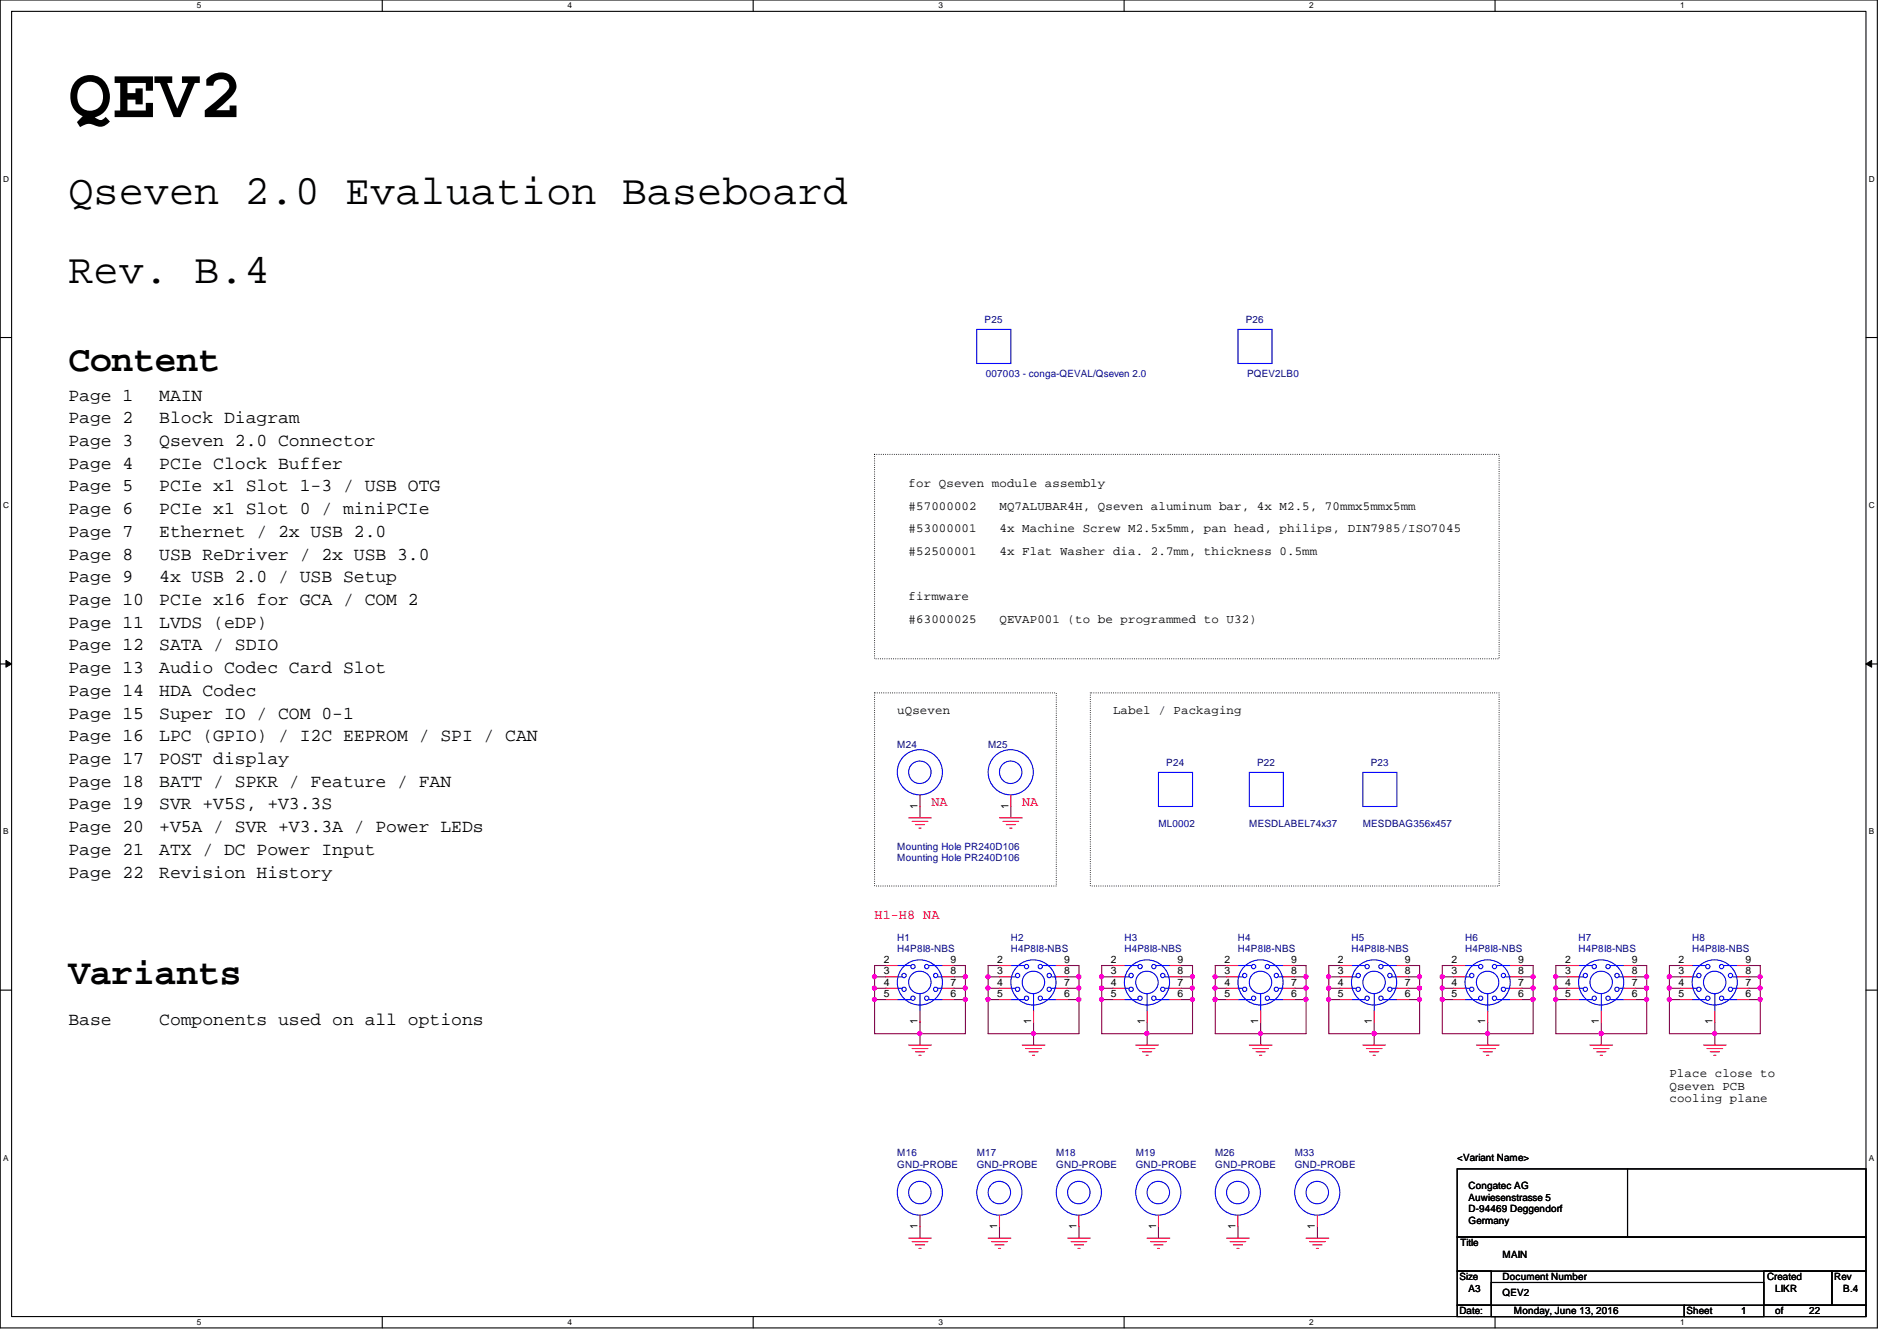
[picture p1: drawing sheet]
<svg xmlns="http://www.w3.org/2000/svg" width="297mm" height="210mm" viewBox="0 0 297 210" stroke-linecap="round" stroke-linejoin="round" font-family="sans-serif">
<path d="M0 0h294v207.9h-294zM1.8 1.8h290.4v204.3h-290.4z" fill="none" stroke="#000" stroke-width=".17"/>
<g fill="#fff">
<path d="M30.8 .2h.7v1.4h-.7z"/>
<path d="M30.8 206.2h.7v1.4h-.7z"/>
</g>
<path d="M59.9 0v1.8M59.9 206.1v1.8" fill="none" stroke="#000" stroke-width=".17"/>
<g fill="#fff">
<path d="M88.9 .2h.6v1.4h-.6z"/>
<path d="M88.9 206.2h.6v1.4h-.6z"/>
</g>
<path d="M117.9 0v1.8M117.9 206.1v1.8" fill="none" stroke="#000" stroke-width=".17"/>
<g fill="#fff">
<path d="M146.9 .2h.7v1.4h-.7z"/>
<path d="M146.9 206.2h.7v1.4h-.7z"/>
</g>
<path d="M176 0v1.8M176 206.1v1.8" fill="none" stroke="#000" stroke-width=".17"/>
<g fill="#fff">
<path d="M205 .2h.7v1.4h-.7z"/>
<path d="M205 206.2h.7v1.4h-.7z"/>
</g>
<path d="M234.1 0v1.8M234.1 206.1v1.8" fill="none" stroke="#000" stroke-width=".17"/>
<g fill="#fff">
<path d="M263.1 .2h.7v1.4h-.7z"/>
<path d="M263.1 206.2h.7v1.4h-.7z"/>
<path d="M.5 27.3h.9v1.4h-.9z"/>
<path d="M292.6 27.3h.9v1.4h-.9z"/>
<path d="M.5 78.4h.9v1.4h-.9z"/>
<path d="M292.6 78.4h.9v1.4h-.9z"/>
</g>
<path d="M0 52.8h1.8M292.2 52.8h1.8" fill="none" stroke="#000" stroke-width=".17"/>
<g fill="#fff">
<path d="M.5 129.5h.8v1.4h-.8z"/>
<path d="M292.6 129.5h.9v1.4h-.9z"/>
</g>
<path d="M0 103.9h1.8M292.2 103.9h1.8" fill="none" stroke="#000" stroke-width=".17"/>
<path d="M.9 103.4l.9 .5-.9 .5zM292.2 103.9l.9-.5v1z" fill="#000"/>
<path d="M.9 103.4l.9 .5-.9 .5zM292.2 103.9l.9-.5v1z" fill="none" stroke="#000" stroke-width=".16"/>
<g fill="#fff">
<path d="M.5 180.5h.8v1.4h-.8z"/>
<path d="M292.6 180.5h.9v1.4h-.9z"/>
</g>
<path d="M0 155h1.8M292.2 155h1.8" fill="none" stroke="#000" stroke-width=".17"/>
<path d="M136.9 71.1h97.8v32h-97.8zM136.9 108.5h28.5v30.2h-28.5zM170.7 108.5h64v30.2h-64z" fill="none" stroke="#000" stroke-width=".17" stroke-dasharray="0 .3"/>
<path d="M151.2 151.1v3.6M144.1 192v1.8M156.5 192v1.8M168.9 192v1.8M181.4 192v1.8" fill="none" stroke="#800040" stroke-width=".17"/>
<circle cx="151.1" cy="152.9" r=".32" fill="#f0f"/>
<circle cx="151.1" cy="152.9" r=".32" fill="none" stroke="#f0f" stroke-width=".17"/>
<path d="M151.2 156.5v5.3h-7.1v-1.8" fill="none" stroke="#800040" stroke-width=".17"/>
<circle cx="151.1" cy="156.4" r=".32" fill="#f0f"/>
<circle cx="151.1" cy="156.4" r=".32" fill="none" stroke="#f0f" stroke-width=".17"/>
<path d="M149.4 151.1h1.8M149.4 152.9h1.8M149.4 154.7h1.8v1.8h-1.8" fill="none" stroke="#800040" stroke-width=".17"/>
<circle cx="151.1" cy="154.7" r=".32" fill="#f0f"/>
<circle cx="151.1" cy="154.7" r=".32" fill="none" stroke="#f0f" stroke-width=".17"/>
<path d="M136.9 156.5h1.8M138.7 151.1h-1.8v1.8M136.9 161.8h7.2" fill="none" stroke="#800040" stroke-width=".17"/>
<circle cx="136.9" cy="156.4" r=".32" fill="#f0f"/>
<circle cx="136.9" cy="156.4" r=".32" fill="none" stroke="#f0f" stroke-width=".17"/>
<path d="M136.9 156.5v5.3M144.1 161.8v1.8" fill="none" stroke="#800040" stroke-width=".17"/>
<circle cx="144" cy="161.8" r=".32" fill="#f0f"/>
<circle cx="144" cy="161.8" r=".32" fill="none" stroke="#f0f" stroke-width=".17"/>
<path d="M136.9 154.7h1.8" fill="none" stroke="#800040" stroke-width=".17"/>
<circle cx="136.9" cy="154.7" r=".32" fill="#f0f"/>
<circle cx="136.9" cy="154.7" r=".32" fill="none" stroke="#f0f" stroke-width=".17"/>
<path d="M136.9 152.9h1.8M136.9 154.7v1.8" fill="none" stroke="#800040" stroke-width=".17"/>
<circle cx="136.9" cy="152.9" r=".32" fill="#f0f"/>
<circle cx="136.9" cy="152.9" r=".32" fill="none" stroke="#f0f" stroke-width=".17"/>
<path d="M136.9 152.9v1.8M168.9 151.1v3.6" fill="none" stroke="#800040" stroke-width=".17"/>
<circle cx="168.9" cy="152.9" r=".32" fill="#f0f"/>
<circle cx="168.9" cy="152.9" r=".32" fill="none" stroke="#f0f" stroke-width=".17"/>
<path d="M168.9 156.5v5.3h-7.1v-1.8" fill="none" stroke="#800040" stroke-width=".17"/>
<circle cx="168.9" cy="156.4" r=".32" fill="#f0f"/>
<circle cx="168.9" cy="156.4" r=".32" fill="none" stroke="#f0f" stroke-width=".17"/>
<path d="M167.2 151.1h1.7M167.2 152.9h1.7M167.2 154.7h1.7v1.8h-1.7" fill="none" stroke="#800040" stroke-width=".17"/>
<circle cx="168.9" cy="154.7" r=".32" fill="#f0f"/>
<circle cx="168.9" cy="154.7" r=".32" fill="none" stroke="#f0f" stroke-width=".17"/>
<path d="M154.7 156.5h1.8M156.5 151.1h-1.8v1.8M154.7 161.8h7.1" fill="none" stroke="#800040" stroke-width=".17"/>
<circle cx="154.7" cy="156.4" r=".32" fill="#f0f"/>
<circle cx="154.7" cy="156.4" r=".32" fill="none" stroke="#f0f" stroke-width=".17"/>
<path d="M154.7 156.5v5.3M161.8 161.8v1.8" fill="none" stroke="#800040" stroke-width=".17"/>
<circle cx="161.8" cy="161.8" r=".32" fill="#f0f"/>
<circle cx="161.8" cy="161.8" r=".32" fill="none" stroke="#f0f" stroke-width=".17"/>
<path d="M154.7 154.7h1.8" fill="none" stroke="#800040" stroke-width=".17"/>
<circle cx="154.7" cy="154.7" r=".32" fill="#f0f"/>
<circle cx="154.7" cy="154.7" r=".32" fill="none" stroke="#f0f" stroke-width=".17"/>
<path d="M154.7 154.7v1.8M154.7 152.9h1.8" fill="none" stroke="#800040" stroke-width=".17"/>
<circle cx="154.7" cy="152.9" r=".32" fill="#f0f"/>
<circle cx="154.7" cy="152.9" r=".32" fill="none" stroke="#f0f" stroke-width=".17"/>
<path d="M154.7 152.9v1.8M186.7 151.1v3.6" fill="none" stroke="#800040" stroke-width=".17"/>
<circle cx="186.7" cy="152.9" r=".32" fill="#f0f"/>
<circle cx="186.7" cy="152.9" r=".32" fill="none" stroke="#f0f" stroke-width=".17"/>
<path d="M186.7 156.5v5.3h-7.1v-1.8" fill="none" stroke="#800040" stroke-width=".17"/>
<circle cx="186.7" cy="156.4" r=".32" fill="#f0f"/>
<circle cx="186.7" cy="156.4" r=".32" fill="none" stroke="#f0f" stroke-width=".17"/>
<path d="M185 151.1h1.7M185 152.9h1.7M185 154.7h1.7v1.8h-1.7" fill="none" stroke="#800040" stroke-width=".17"/>
<circle cx="186.7" cy="154.7" r=".32" fill="#f0f"/>
<circle cx="186.7" cy="154.7" r=".32" fill="none" stroke="#f0f" stroke-width=".17"/>
<path d="M172.5 156.5h1.8M174.3 151.1h-1.8v1.8M172.5 161.8h7.1" fill="none" stroke="#800040" stroke-width=".17"/>
<circle cx="172.5" cy="156.4" r=".32" fill="#f0f"/>
<circle cx="172.5" cy="156.4" r=".32" fill="none" stroke="#f0f" stroke-width=".17"/>
<path d="M172.5 156.5v5.3M179.6 161.8v1.8" fill="none" stroke="#800040" stroke-width=".17"/>
<circle cx="179.6" cy="161.8" r=".32" fill="#f0f"/>
<circle cx="179.6" cy="161.8" r=".32" fill="none" stroke="#f0f" stroke-width=".17"/>
<path d="M172.5 154.7h1.8" fill="none" stroke="#800040" stroke-width=".17"/>
<circle cx="172.5" cy="154.7" r=".32" fill="#f0f"/>
<circle cx="172.5" cy="154.7" r=".32" fill="none" stroke="#f0f" stroke-width=".17"/>
<path d="M172.5 154.7v1.8M172.5 152.9h1.8" fill="none" stroke="#800040" stroke-width=".17"/>
<circle cx="172.5" cy="152.9" r=".32" fill="#f0f"/>
<circle cx="172.5" cy="152.9" r=".32" fill="none" stroke="#f0f" stroke-width=".17"/>
<path d="M172.5 152.9v1.8M204.5 151.1v3.6" fill="none" stroke="#800040" stroke-width=".17"/>
<circle cx="204.5" cy="152.9" r=".32" fill="#f0f"/>
<circle cx="204.5" cy="152.9" r=".32" fill="none" stroke="#f0f" stroke-width=".17"/>
<path d="M204.5 156.5v5.3h-7.1v-1.8" fill="none" stroke="#800040" stroke-width=".17"/>
<circle cx="204.5" cy="156.4" r=".32" fill="#f0f"/>
<circle cx="204.5" cy="156.4" r=".32" fill="none" stroke="#f0f" stroke-width=".17"/>
<path d="M202.7 151.1h1.8M202.7 152.9h1.8M202.7 154.7h1.8v1.8h-1.8" fill="none" stroke="#800040" stroke-width=".17"/>
<circle cx="204.5" cy="154.7" r=".32" fill="#f0f"/>
<circle cx="204.5" cy="154.7" r=".32" fill="none" stroke="#f0f" stroke-width=".17"/>
<path d="M190.3 156.5h1.8M192.1 151.1h-1.8v1.8M190.3 161.8h7.1" fill="none" stroke="#800040" stroke-width=".17"/>
<circle cx="190.3" cy="156.4" r=".32" fill="#f0f"/>
<circle cx="190.3" cy="156.4" r=".32" fill="none" stroke="#f0f" stroke-width=".17"/>
<path d="M190.3 156.5v5.3M197.4 161.8v1.8" fill="none" stroke="#800040" stroke-width=".17"/>
<circle cx="197.4" cy="161.8" r=".32" fill="#f0f"/>
<circle cx="197.4" cy="161.8" r=".32" fill="none" stroke="#f0f" stroke-width=".17"/>
<path d="M190.3 154.7h1.8" fill="none" stroke="#800040" stroke-width=".17"/>
<circle cx="190.3" cy="154.7" r=".32" fill="#f0f"/>
<circle cx="190.3" cy="154.7" r=".32" fill="none" stroke="#f0f" stroke-width=".17"/>
<path d="M190.3 152.9h1.8M190.3 154.7v1.8" fill="none" stroke="#800040" stroke-width=".17"/>
<circle cx="190.3" cy="152.9" r=".32" fill="#f0f"/>
<circle cx="190.3" cy="152.9" r=".32" fill="none" stroke="#f0f" stroke-width=".17"/>
<path d="M190.3 152.9v1.8M222.3 151.1v3.6" fill="none" stroke="#800040" stroke-width=".17"/>
<circle cx="222.3" cy="152.9" r=".32" fill="#f0f"/>
<circle cx="222.3" cy="152.9" r=".32" fill="none" stroke="#f0f" stroke-width=".17"/>
<path d="M222.3 156.5v5.3h-7.1v-1.8" fill="none" stroke="#800040" stroke-width=".17"/>
<circle cx="222.3" cy="156.4" r=".32" fill="#f0f"/>
<circle cx="222.3" cy="156.4" r=".32" fill="none" stroke="#f0f" stroke-width=".17"/>
<path d="M220.5 151.1h1.8M220.5 152.9h1.8M220.5 154.7h1.8v1.8h-1.8" fill="none" stroke="#800040" stroke-width=".17"/>
<circle cx="222.3" cy="154.7" r=".32" fill="#f0f"/>
<circle cx="222.3" cy="154.7" r=".32" fill="none" stroke="#f0f" stroke-width=".17"/>
<path d="M208.1 156.5h1.7M209.8 151.1h-1.7v1.8M208.1 161.8h7.1" fill="none" stroke="#800040" stroke-width=".17"/>
<circle cx="208" cy="156.4" r=".32" fill="#f0f"/>
<circle cx="208" cy="156.4" r=".32" fill="none" stroke="#f0f" stroke-width=".17"/>
<path d="M208.1 156.5v5.3M215.2 161.8v1.8" fill="none" stroke="#800040" stroke-width=".17"/>
<circle cx="215.2" cy="161.8" r=".32" fill="#f0f"/>
<circle cx="215.2" cy="161.8" r=".32" fill="none" stroke="#f0f" stroke-width=".17"/>
<path d="M208.1 154.7h1.7" fill="none" stroke="#800040" stroke-width=".17"/>
<circle cx="208" cy="154.7" r=".32" fill="#f0f"/>
<circle cx="208" cy="154.7" r=".32" fill="none" stroke="#f0f" stroke-width=".17"/>
<path d="M208.1 152.9h1.7M208.1 154.7v1.8" fill="none" stroke="#800040" stroke-width=".17"/>
<circle cx="208" cy="152.9" r=".32" fill="#f0f"/>
<circle cx="208" cy="152.9" r=".32" fill="none" stroke="#f0f" stroke-width=".17"/>
<path d="M208.1 152.9v1.8M240.1 151.1v3.6" fill="none" stroke="#800040" stroke-width=".17"/>
<circle cx="240" cy="152.9" r=".32" fill="#f0f"/>
<circle cx="240" cy="152.9" r=".32" fill="none" stroke="#f0f" stroke-width=".17"/>
<path d="M240.1 156.5v5.3h-7.1v-1.8" fill="none" stroke="#800040" stroke-width=".17"/>
<circle cx="240" cy="156.4" r=".32" fill="#f0f"/>
<circle cx="240" cy="156.4" r=".32" fill="none" stroke="#f0f" stroke-width=".17"/>
<path d="M238.3 151.1h1.8M238.3 152.9h1.8M238.3 154.7h1.8v1.8h-1.8" fill="none" stroke="#800040" stroke-width=".17"/>
<circle cx="240" cy="154.7" r=".32" fill="#f0f"/>
<circle cx="240" cy="154.7" r=".32" fill="none" stroke="#f0f" stroke-width=".17"/>
<path d="M225.8 156.5h1.8M227.6 151.1h-1.8v1.8M225.8 161.8h7.2" fill="none" stroke="#800040" stroke-width=".17"/>
<circle cx="225.8" cy="156.4" r=".32" fill="#f0f"/>
<circle cx="225.8" cy="156.4" r=".32" fill="none" stroke="#f0f" stroke-width=".17"/>
<path d="M225.8 156.5v5.3M233 161.8v1.8" fill="none" stroke="#800040" stroke-width=".17"/>
<circle cx="232.9" cy="161.8" r=".32" fill="#f0f"/>
<circle cx="232.9" cy="161.8" r=".32" fill="none" stroke="#f0f" stroke-width=".17"/>
<path d="M225.8 154.7h1.8" fill="none" stroke="#800040" stroke-width=".17"/>
<circle cx="225.8" cy="154.7" r=".32" fill="#f0f"/>
<circle cx="225.8" cy="154.7" r=".32" fill="none" stroke="#f0f" stroke-width=".17"/>
<path d="M225.8 154.7v1.8M225.8 152.9h1.8" fill="none" stroke="#800040" stroke-width=".17"/>
<circle cx="225.8" cy="152.9" r=".32" fill="#f0f"/>
<circle cx="225.8" cy="152.9" r=".32" fill="none" stroke="#f0f" stroke-width=".17"/>
<path d="M225.8 152.9v1.8M257.8 151.1v3.6" fill="none" stroke="#800040" stroke-width=".17"/>
<circle cx="257.8" cy="152.9" r=".32" fill="#f0f"/>
<circle cx="257.8" cy="152.9" r=".32" fill="none" stroke="#f0f" stroke-width=".17"/>
<path d="M257.8 156.5v5.3h-7.1v-1.8" fill="none" stroke="#800040" stroke-width=".17"/>
<circle cx="257.8" cy="156.4" r=".32" fill="#f0f"/>
<circle cx="257.8" cy="156.4" r=".32" fill="none" stroke="#f0f" stroke-width=".17"/>
<path d="M256.1 151.1h1.7M256.1 152.9h1.7M256.1 154.7h1.7v1.8h-1.7" fill="none" stroke="#800040" stroke-width=".17"/>
<circle cx="257.8" cy="154.7" r=".32" fill="#f0f"/>
<circle cx="257.8" cy="154.7" r=".32" fill="none" stroke="#f0f" stroke-width=".17"/>
<path d="M243.6 156.5h1.8M245.4 151.1h-1.8v1.8M243.6 161.8h7.1" fill="none" stroke="#800040" stroke-width=".17"/>
<circle cx="243.6" cy="156.4" r=".32" fill="#f0f"/>
<circle cx="243.6" cy="156.4" r=".32" fill="none" stroke="#f0f" stroke-width=".17"/>
<path d="M243.6 156.5v5.3M250.7 161.8v1.8" fill="none" stroke="#800040" stroke-width=".17"/>
<circle cx="250.7" cy="161.8" r=".32" fill="#f0f"/>
<circle cx="250.7" cy="161.8" r=".32" fill="none" stroke="#f0f" stroke-width=".17"/>
<path d="M243.6 154.7h1.8" fill="none" stroke="#800040" stroke-width=".17"/>
<circle cx="243.6" cy="154.7" r=".32" fill="#f0f"/>
<circle cx="243.6" cy="154.7" r=".32" fill="none" stroke="#f0f" stroke-width=".17"/>
<path d="M243.6 152.9h1.8M243.6 154.7v1.8" fill="none" stroke="#800040" stroke-width=".17"/>
<circle cx="243.6" cy="152.9" r=".32" fill="#f0f"/>
<circle cx="243.6" cy="152.9" r=".32" fill="none" stroke="#f0f" stroke-width=".17"/>
<path d="M144.1 126.2v1.8M158.3 126.2v1.8M243.6 152.9v1.8M275.6 151.1v3.6M193.8 192v1.8" fill="none" stroke="#800040" stroke-width=".17"/>
<circle cx="275.6" cy="152.9" r=".32" fill="#f0f"/>
<circle cx="275.6" cy="152.9" r=".32" fill="none" stroke="#f0f" stroke-width=".17"/>
<path d="M275.6 156.5v5.3h-7.1v-1.8" fill="none" stroke="#800040" stroke-width=".17"/>
<circle cx="275.6" cy="156.4" r=".32" fill="#f0f"/>
<circle cx="275.6" cy="156.4" r=".32" fill="none" stroke="#f0f" stroke-width=".17"/>
<path d="M273.9 151.1h1.7M273.9 152.9h1.7M273.9 154.7h1.7v1.8h-1.7" fill="none" stroke="#800040" stroke-width=".17"/>
<circle cx="275.6" cy="154.7" r=".32" fill="#f0f"/>
<circle cx="275.6" cy="154.7" r=".32" fill="none" stroke="#f0f" stroke-width=".17"/>
<path d="M261.4 156.5h1.8M263.2 151.1h-1.8v1.8M261.4 161.8h7.1" fill="none" stroke="#800040" stroke-width=".17"/>
<circle cx="261.4" cy="156.4" r=".32" fill="#f0f"/>
<circle cx="261.4" cy="156.4" r=".32" fill="none" stroke="#f0f" stroke-width=".17"/>
<path d="M261.4 154.7h1.8M261.4 156.5v5.3" fill="none" stroke="#800040" stroke-width=".17"/>
<circle cx="261.4" cy="154.7" r=".32" fill="#f0f"/>
<circle cx="261.4" cy="154.7" r=".32" fill="none" stroke="#f0f" stroke-width=".17"/>
<path d="M261.4 154.7v1.8M268.5 161.8v1.8" fill="none" stroke="#800040" stroke-width=".17"/>
<circle cx="268.5" cy="161.8" r=".32" fill="#f0f"/>
<circle cx="268.5" cy="161.8" r=".32" fill="none" stroke="#f0f" stroke-width=".17"/>
<path d="M261.4 152.9h1.8" fill="none" stroke="#800040" stroke-width=".17"/>
<circle cx="261.4" cy="152.9" r=".32" fill="#f0f"/>
<circle cx="261.4" cy="152.9" r=".32" fill="none" stroke="#f0f" stroke-width=".17"/>
<path d="M261.4 152.9v1.8M206.3 192v1.8" fill="none" stroke="#800040" stroke-width=".17"/>
<g fill="none" stroke="#f00" stroke-width=".17">
<path d="M142.3 128h3.5M142.8 128.6h2.5M143.3 129.1h1.5M143.9 129.6h.3M144.1 124.5v1.7M156.5 128h3.6M157.1 128.6h2.4M157.6 129.1h1.4M158.1 129.6h.4M158.3 124.5v1.7M138.7 151.1h1.8M138.7 152.9h1.8"/>
<path d="M138.7 154.7h1.8M138.7 156.5h1.8M144.1 158.2v1.8M147.6 156.5h1.8M147.6 154.7h1.8M147.6 152.9h1.8M147.6 151.1h1.8M156.5 151.1h1.8M156.5 152.9h1.8M156.5 154.7h1.8M156.5 156.5h1.8M161.8 158.2v1.8"/>
<path d="M165.4 156.5h1.8M165.4 154.7h1.8M165.4 152.9h1.8M165.4 151.1h1.8M174.3 151.1h1.8M174.3 152.9h1.8M174.3 154.7h1.8M174.3 156.5h1.8M179.6 158.2v1.8M183.2 156.5h1.8M183.2 154.7h1.8M183.2 152.9h1.8"/>
<path d="M183.2 151.1h1.8M192.1 151.1h1.7M192.1 152.9h1.7M192.1 154.7h1.7M192.1 156.5h1.7M197.4 158.2v1.8M201 156.5h1.7M201 154.7h1.7M201 152.9h1.7M201 151.1h1.7M209.8 151.1h1.8M209.8 152.9h1.8"/>
<path d="M209.8 154.7h1.8M209.8 156.5h1.8M215.2 158.2v1.8M218.7 156.5h1.8M218.7 154.7h1.8M218.7 152.9h1.8M218.7 151.1h1.8M227.6 151.1h1.8M227.6 152.9h1.8M227.6 154.7h1.8M227.6 156.5h1.8M233 158.2v1.8"/>
<path d="M236.5 156.5h1.8M236.5 154.7h1.8M236.5 152.9h1.8M236.5 151.1h1.8M245.4 151.1h1.8M245.4 152.9h1.8M245.4 154.7h1.8M245.4 156.5h1.8M250.7 158.2v1.8M254.3 156.5h1.8M254.3 154.7h1.8M254.3 152.9h1.8"/>
<path d="M254.3 151.1h1.8M263.2 151.1h1.8M263.2 152.9h1.8M263.2 154.7h1.8M263.2 156.5h1.8M268.5 158.2v1.8M272.1 156.5h1.8M272.1 154.7h1.8M272.1 152.9h1.8M272.1 151.1h1.8M142.3 163.6h3.5M142.8 164.1h2.5"/>
<path d="M143.3 164.6h1.5M143.9 165.2h.3M160.1 163.6h3.5M160.6 164.1h2.5M161.1 164.6h1.5M161.7 165.2h.3M177.8 163.6h3.6M178.4 164.1h2.4M178.9 164.6h1.4M179.4 165.2h.4M195.6 163.6h3.6M196.2 164.1h2.4"/>
<path d="M196.7 164.6h1.4M197.2 165.2h.4M213.4 163.6h3.6M213.9 164.1h2.5M214.5 164.6h1.4M215 165.2h.3M231.2 163.6h3.5M231.7 164.1h2.5M232.2 164.6h1.5M232.8 165.2h.3M249 163.6h3.5M249.5 164.1h2.5"/>
<path d="M250 164.6h1.5M250.6 165.2h.3M266.7 163.6h3.6M267.3 164.1h2.4M267.8 164.6h1.4M268.3 165.2h.4M142.3 193.8h3.5M142.8 194.4h2.5M143.3 194.9h1.5M143.9 195.4h.3M144.1 190.2v1.8M154.7 193.8h3.6"/>
<path d="M155.3 194.4h2.4M155.8 194.9h1.4M156.3 195.4h.4M156.5 190.2v1.8M167.2 193.8h3.5M167.7 194.4h2.5M168.2 194.9h1.5M168.8 195.4h.3M168.9 190.2v1.8M179.6 193.8h3.6M180.2 194.4h2.4M180.7 194.9h1.4"/>
<path d="M181.2 195.4h.4M181.4 190.2v1.8M192.1 193.8h3.5M192.6 194.4h2.5M193.1 194.9h1.5M193.7 195.4h.3M193.8 190.2v1.8M204.5 193.8h3.6M205.1 194.4h2.4M205.6 194.9h1.4M206.1 195.4h.4M206.3 190.2v1.8"/>
</g>
<path d="M228.2 183h64v10.6h-64zM228.2 193.6h64v5.4h-64zM228.2 199h5.3v5.3h-5.3zM254.8 183v10.6M276.2 199h10.6v5.3h-10.6zM286.8 199h5.4v5.3h-5.4zM228.2 204.3h35.5v1.8h-35.5zM233.5 200.7h42.7v5.4h-42.7zM263.7 204.3h28.5v1.8h-28.5z" fill="none" stroke="#000" stroke-width=".17"/>
<g fill="none" stroke="#00f" stroke-width=".17">
<path d="M152.9 51.6h5.4v5.3h-5.4zM193.8 51.6h5.4v5.3h-5.4zM181.4 120.9h5.3v5.3h-5.3zM195.6 120.9h5.4v5.3h-5.4zM213.4 120.9h5.3v5.3h-5.3zM140.5 156.5h2.1M140.5 151.1h2.1M140.5 152.9h.7M140.5 154.7h.7M144.1 155.6v2.6M145.5 156.5h2.1M145.5 151.1h2.1"/>
<path d="M146.9 154.7h.7M146.9 152.9h.7M158.3 156.5h2.1M158.3 151.1h2.1M158.3 152.9h.7M158.3 154.7h.7M161.8 155.6v2.6M163.3 156.5h2.1M163.3 151.1h2.1M164.7 154.7h.7M164.7 152.9h.7M176.1 156.5h2.1"/>
<path d="M176.1 151.1h2.1M176.1 152.9h.7M176.1 154.7h.7M179.6 155.6v2.6M181.1 156.5h2.1M181.1 151.1h2.1M182.5 154.7h.7M182.5 152.9h.7M193.8 152.9h.8M193.8 154.7h.8M193.8 156.5h2.2M193.8 151.1h2.2"/>
<path d="M197.4 155.6v2.6M198.8 156.5h2.2M198.8 151.1h2.2M200.2 154.7h.8M200.2 152.9h.8M211.6 156.5h2.1M211.6 151.1h2.1M211.6 152.9h.7M211.6 154.7h.7M215.2 155.6v2.6M216.6 156.5h2.1M216.6 151.1h2.1"/>
<path d="M218 154.7h.7M218 152.9h.7M229.4 152.9h.7M229.4 154.7h.7M229.4 156.5h2.1M229.4 151.1h2.1M233 155.6v2.6M234.4 156.5h2.1M234.4 151.1h2.1M235.8 154.7h.7M235.8 152.9h.7M247.2 152.9h.7"/>
<path d="M247.2 154.7h.7M247.2 156.5h2.1M247.2 151.1h2.1M250.7 155.6v2.6M252.2 156.5h2.1M252.2 151.1h2.1M253.6 154.7h.7M253.6 152.9h.7M265 156.5h2.1M265 151.1h2.1M265 152.9h.7M265 154.7h.7"/>
<path d="M268.5 155.6v2.6M270 156.5h2.1M270 151.1h2.1M271.4 154.7h.7M271.4 152.9h.7"/>
<circle cx="144" cy="120.9" r="1.76"/>
<circle cx="144" cy="120.9" r="3.5"/>
<circle cx="158.3" cy="120.9" r="1.76"/>
<circle cx="158.3" cy="120.9" r="3.5"/>
<circle cx="141.6" cy="154.9" r=".34"/>
<circle cx="141.6" cy="152.7" r=".34"/>
<circle cx="143" cy="151.3" r=".34"/>
<circle cx="143" cy="156.2" r=".34"/>
<circle cx="144" cy="153.8" r="1.76"/>
<circle cx="144" cy="153.8" r="3.5"/>
<circle cx="145.1" cy="151.3" r=".34"/>
<circle cx="145.1" cy="156.2" r=".34"/>
<circle cx="146.5" cy="154.9" r=".34"/>
<circle cx="146.5" cy="152.7" r=".34"/>
<circle cx="159.3" cy="152.7" r=".34"/>
<circle cx="159.3" cy="154.9" r=".34"/>
<circle cx="160.7" cy="151.3" r=".34"/>
<circle cx="160.7" cy="156.2" r=".34"/>
<circle cx="161.8" cy="153.8" r="1.76"/>
<circle cx="161.8" cy="153.8" r="3.5"/>
<circle cx="162.9" cy="151.3" r=".34"/>
<circle cx="162.9" cy="156.2" r=".34"/>
<circle cx="164.3" cy="154.9" r=".34"/>
<circle cx="164.3" cy="152.7" r=".34"/>
<circle cx="177.1" cy="154.9" r=".34"/>
<circle cx="177.1" cy="152.7" r=".34"/>
<circle cx="178.5" cy="151.3" r=".34"/>
<circle cx="178.5" cy="156.2" r=".34"/>
<circle cx="179.6" cy="153.8" r="1.76"/>
<circle cx="179.6" cy="153.8" r="3.5"/>
<circle cx="180.7" cy="151.3" r=".34"/>
<circle cx="180.7" cy="156.2" r=".34"/>
<circle cx="182.1" cy="154.9" r=".34"/>
<circle cx="182.1" cy="152.7" r=".34"/>
<circle cx="194.9" cy="152.7" r=".34"/>
<circle cx="194.9" cy="154.9" r=".34"/>
<circle cx="196.3" cy="156.2" r=".34"/>
<circle cx="196.3" cy="151.3" r=".34"/>
<circle cx="197.4" cy="153.8" r="1.76"/>
<circle cx="197.4" cy="153.8" r="3.5"/>
<circle cx="198.5" cy="151.3" r=".34"/>
<circle cx="198.5" cy="156.2" r=".34"/>
<circle cx="199.8" cy="154.9" r=".34"/>
<circle cx="199.8" cy="152.7" r=".34"/>
<circle cx="212.7" cy="152.7" r=".34"/>
<circle cx="212.7" cy="154.9" r=".34"/>
<circle cx="214.1" cy="151.3" r=".34"/>
<circle cx="214.1" cy="156.2" r=".34"/>
<circle cx="215.1" cy="153.8" r="1.76"/>
<circle cx="215.2" cy="153.8" r="3.5"/>
<circle cx="216.2" cy="156.2" r=".34"/>
<circle cx="216.2" cy="151.3" r=".34"/>
<circle cx="217.6" cy="154.9" r=".34"/>
<circle cx="217.6" cy="152.7" r=".34"/>
<circle cx="230.5" cy="152.7" r=".34"/>
<circle cx="230.5" cy="154.9" r=".34"/>
<circle cx="231.9" cy="156.2" r=".34"/>
<circle cx="231.9" cy="151.3" r=".34"/>
<circle cx="232.9" cy="153.8" r="1.76"/>
<circle cx="232.9" cy="153.8" r="3.5"/>
<circle cx="234" cy="156.2" r=".34"/>
<circle cx="234" cy="151.3" r=".34"/>
<circle cx="235.4" cy="152.7" r=".34"/>
<circle cx="235.4" cy="154.9" r=".34"/>
<circle cx="248.2" cy="154.9" r=".34"/>
<circle cx="248.2" cy="152.7" r=".34"/>
<circle cx="249.6" cy="151.3" r=".34"/>
<circle cx="249.6" cy="156.2" r=".34"/>
<circle cx="250.7" cy="153.8" r="1.76"/>
<circle cx="250.7" cy="153.8" r="3.5"/>
<circle cx="251.8" cy="151.3" r=".34"/>
<circle cx="251.8" cy="156.2" r=".34"/>
<circle cx="253.2" cy="154.9" r=".34"/>
<circle cx="253.2" cy="152.7" r=".34"/>
<circle cx="266" cy="152.7" r=".34"/>
<circle cx="266" cy="154.9" r=".34"/>
<circle cx="267.4" cy="151.3" r=".34"/>
<circle cx="267.4" cy="156.2" r=".34"/>
<circle cx="268.5" cy="153.8" r="1.76"/>
<circle cx="268.5" cy="153.8" r="3.5"/>
<circle cx="269.6" cy="151.3" r=".34"/>
<circle cx="269.6" cy="156.2" r=".34"/>
<circle cx="271" cy="152.7" r=".34"/>
<circle cx="271" cy="154.9" r=".34"/>
<circle cx="144" cy="186.7" r="1.76"/>
<circle cx="144" cy="186.7" r="3.5"/>
<circle cx="156.5" cy="186.7" r="1.76"/>
<circle cx="156.5" cy="186.7" r="3.5"/>
<circle cx="168.9" cy="186.7" r="1.76"/>
<circle cx="168.9" cy="186.7" r="3.5"/>
<circle cx="181.4" cy="186.7" r="1.76"/>
<circle cx="181.4" cy="186.7" r="3.5"/>
<circle cx="193.8" cy="186.7" r="1.76"/>
<circle cx="193.8" cy="186.7" r="3.5"/>
<circle cx="206.3" cy="186.7" r="1.76"/>
<circle cx="206.3" cy="186.7" r="3.5"/>
</g>
<circle cx="151.1" cy="152.9" r=".32" fill="#f0f"/>
<circle cx="151.1" cy="152.9" r=".32" fill="none" stroke="#f0f" stroke-width=".17"/>
<circle cx="151.1" cy="156.4" r=".32" fill="#f0f"/>
<circle cx="151.1" cy="156.4" r=".32" fill="none" stroke="#f0f" stroke-width=".17"/>
<circle cx="151.1" cy="154.7" r=".32" fill="#f0f"/>
<circle cx="151.1" cy="154.7" r=".32" fill="none" stroke="#f0f" stroke-width=".17"/>
<circle cx="136.9" cy="156.4" r=".32" fill="#f0f"/>
<circle cx="136.9" cy="156.4" r=".32" fill="none" stroke="#f0f" stroke-width=".17"/>
<circle cx="144" cy="161.8" r=".32" fill="#f0f"/>
<circle cx="144" cy="161.8" r=".32" fill="none" stroke="#f0f" stroke-width=".17"/>
<circle cx="136.9" cy="154.7" r=".32" fill="#f0f"/>
<circle cx="136.9" cy="154.7" r=".32" fill="none" stroke="#f0f" stroke-width=".17"/>
<circle cx="136.9" cy="152.9" r=".32" fill="#f0f"/>
<circle cx="136.9" cy="152.9" r=".32" fill="none" stroke="#f0f" stroke-width=".17"/>
<circle cx="168.9" cy="152.9" r=".32" fill="#f0f"/>
<circle cx="168.9" cy="152.9" r=".32" fill="none" stroke="#f0f" stroke-width=".17"/>
<circle cx="168.9" cy="156.4" r=".32" fill="#f0f"/>
<circle cx="168.9" cy="156.4" r=".32" fill="none" stroke="#f0f" stroke-width=".17"/>
<circle cx="168.9" cy="154.7" r=".32" fill="#f0f"/>
<circle cx="168.9" cy="154.7" r=".32" fill="none" stroke="#f0f" stroke-width=".17"/>
<circle cx="154.7" cy="156.4" r=".32" fill="#f0f"/>
<circle cx="154.7" cy="156.4" r=".32" fill="none" stroke="#f0f" stroke-width=".17"/>
<circle cx="161.8" cy="161.8" r=".32" fill="#f0f"/>
<circle cx="161.8" cy="161.8" r=".32" fill="none" stroke="#f0f" stroke-width=".17"/>
<circle cx="154.7" cy="154.7" r=".32" fill="#f0f"/>
<circle cx="154.7" cy="154.7" r=".32" fill="none" stroke="#f0f" stroke-width=".17"/>
<circle cx="154.7" cy="152.9" r=".32" fill="#f0f"/>
<circle cx="154.7" cy="152.9" r=".32" fill="none" stroke="#f0f" stroke-width=".17"/>
<circle cx="186.7" cy="152.9" r=".32" fill="#f0f"/>
<circle cx="186.7" cy="152.9" r=".32" fill="none" stroke="#f0f" stroke-width=".17"/>
<circle cx="186.7" cy="156.4" r=".32" fill="#f0f"/>
<circle cx="186.7" cy="156.4" r=".32" fill="none" stroke="#f0f" stroke-width=".17"/>
<circle cx="186.7" cy="154.7" r=".32" fill="#f0f"/>
<circle cx="186.7" cy="154.7" r=".32" fill="none" stroke="#f0f" stroke-width=".17"/>
<circle cx="172.5" cy="156.4" r=".32" fill="#f0f"/>
<circle cx="172.5" cy="156.4" r=".32" fill="none" stroke="#f0f" stroke-width=".17"/>
<circle cx="179.6" cy="161.8" r=".32" fill="#f0f"/>
<circle cx="179.6" cy="161.8" r=".32" fill="none" stroke="#f0f" stroke-width=".17"/>
<circle cx="172.5" cy="154.7" r=".32" fill="#f0f"/>
<circle cx="172.5" cy="154.7" r=".32" fill="none" stroke="#f0f" stroke-width=".17"/>
<circle cx="172.5" cy="152.9" r=".32" fill="#f0f"/>
<circle cx="172.5" cy="152.9" r=".32" fill="none" stroke="#f0f" stroke-width=".17"/>
<circle cx="204.5" cy="152.9" r=".32" fill="#f0f"/>
<circle cx="204.5" cy="152.9" r=".32" fill="none" stroke="#f0f" stroke-width=".17"/>
<circle cx="204.5" cy="156.4" r=".32" fill="#f0f"/>
<circle cx="204.5" cy="156.4" r=".32" fill="none" stroke="#f0f" stroke-width=".17"/>
<circle cx="204.5" cy="154.7" r=".32" fill="#f0f"/>
<circle cx="204.5" cy="154.7" r=".32" fill="none" stroke="#f0f" stroke-width=".17"/>
<circle cx="190.3" cy="156.4" r=".32" fill="#f0f"/>
<circle cx="190.3" cy="156.4" r=".32" fill="none" stroke="#f0f" stroke-width=".17"/>
<circle cx="197.4" cy="161.8" r=".32" fill="#f0f"/>
<circle cx="197.4" cy="161.8" r=".32" fill="none" stroke="#f0f" stroke-width=".17"/>
<circle cx="190.3" cy="154.7" r=".32" fill="#f0f"/>
<circle cx="190.3" cy="154.7" r=".32" fill="none" stroke="#f0f" stroke-width=".17"/>
<circle cx="190.3" cy="152.9" r=".32" fill="#f0f"/>
<circle cx="190.3" cy="152.9" r=".32" fill="none" stroke="#f0f" stroke-width=".17"/>
<circle cx="222.3" cy="152.9" r=".32" fill="#f0f"/>
<circle cx="222.3" cy="152.9" r=".32" fill="none" stroke="#f0f" stroke-width=".17"/>
<circle cx="222.3" cy="156.4" r=".32" fill="#f0f"/>
<circle cx="222.3" cy="156.4" r=".32" fill="none" stroke="#f0f" stroke-width=".17"/>
<circle cx="222.3" cy="154.7" r=".32" fill="#f0f"/>
<circle cx="222.3" cy="154.7" r=".32" fill="none" stroke="#f0f" stroke-width=".17"/>
<circle cx="208" cy="156.4" r=".32" fill="#f0f"/>
<circle cx="208" cy="156.4" r=".32" fill="none" stroke="#f0f" stroke-width=".17"/>
<circle cx="215.2" cy="161.8" r=".32" fill="#f0f"/>
<circle cx="215.2" cy="161.8" r=".32" fill="none" stroke="#f0f" stroke-width=".17"/>
<circle cx="208" cy="154.7" r=".32" fill="#f0f"/>
<circle cx="208" cy="154.7" r=".32" fill="none" stroke="#f0f" stroke-width=".17"/>
<circle cx="208" cy="152.9" r=".32" fill="#f0f"/>
<circle cx="208" cy="152.9" r=".32" fill="none" stroke="#f0f" stroke-width=".17"/>
<circle cx="240" cy="152.9" r=".32" fill="#f0f"/>
<circle cx="240" cy="152.9" r=".32" fill="none" stroke="#f0f" stroke-width=".17"/>
<circle cx="240" cy="156.4" r=".32" fill="#f0f"/>
<circle cx="240" cy="156.4" r=".32" fill="none" stroke="#f0f" stroke-width=".17"/>
<circle cx="240" cy="154.7" r=".32" fill="#f0f"/>
<circle cx="240" cy="154.7" r=".32" fill="none" stroke="#f0f" stroke-width=".17"/>
<circle cx="225.8" cy="156.4" r=".32" fill="#f0f"/>
<circle cx="225.8" cy="156.4" r=".32" fill="none" stroke="#f0f" stroke-width=".17"/>
<circle cx="232.9" cy="161.8" r=".32" fill="#f0f"/>
<circle cx="232.9" cy="161.8" r=".32" fill="none" stroke="#f0f" stroke-width=".17"/>
<circle cx="225.8" cy="154.7" r=".32" fill="#f0f"/>
<circle cx="225.8" cy="154.7" r=".32" fill="none" stroke="#f0f" stroke-width=".17"/>
<circle cx="225.8" cy="152.9" r=".32" fill="#f0f"/>
<circle cx="225.8" cy="152.9" r=".32" fill="none" stroke="#f0f" stroke-width=".17"/>
<circle cx="257.8" cy="152.9" r=".32" fill="#f0f"/>
<circle cx="257.8" cy="152.9" r=".32" fill="none" stroke="#f0f" stroke-width=".17"/>
<circle cx="257.8" cy="156.4" r=".32" fill="#f0f"/>
<circle cx="257.8" cy="156.4" r=".32" fill="none" stroke="#f0f" stroke-width=".17"/>
<circle cx="257.8" cy="154.7" r=".32" fill="#f0f"/>
<circle cx="257.8" cy="154.7" r=".32" fill="none" stroke="#f0f" stroke-width=".17"/>
<circle cx="243.6" cy="156.4" r=".32" fill="#f0f"/>
<circle cx="243.6" cy="156.4" r=".32" fill="none" stroke="#f0f" stroke-width=".17"/>
<circle cx="250.7" cy="161.8" r=".32" fill="#f0f"/>
<circle cx="250.7" cy="161.8" r=".32" fill="none" stroke="#f0f" stroke-width=".17"/>
<circle cx="243.6" cy="154.7" r=".32" fill="#f0f"/>
<circle cx="243.6" cy="154.7" r=".32" fill="none" stroke="#f0f" stroke-width=".17"/>
<circle cx="243.6" cy="152.9" r=".32" fill="#f0f"/>
<circle cx="243.6" cy="152.9" r=".32" fill="none" stroke="#f0f" stroke-width=".17"/>
<circle cx="275.6" cy="152.9" r=".32" fill="#f0f"/>
<circle cx="275.6" cy="152.9" r=".32" fill="none" stroke="#f0f" stroke-width=".17"/>
<circle cx="275.6" cy="156.4" r=".32" fill="#f0f"/>
<circle cx="275.6" cy="156.4" r=".32" fill="none" stroke="#f0f" stroke-width=".17"/>
<circle cx="275.6" cy="154.7" r=".32" fill="#f0f"/>
<circle cx="275.6" cy="154.7" r=".32" fill="none" stroke="#f0f" stroke-width=".17"/>
<circle cx="261.4" cy="156.4" r=".32" fill="#f0f"/>
<circle cx="261.4" cy="156.4" r=".32" fill="none" stroke="#f0f" stroke-width=".17"/>
<circle cx="261.4" cy="154.7" r=".32" fill="#f0f"/>
<circle cx="261.4" cy="154.7" r=".32" fill="none" stroke="#f0f" stroke-width=".17"/>
<circle cx="268.5" cy="161.8" r=".32" fill="#f0f"/>
<circle cx="268.5" cy="161.8" r=".32" fill="none" stroke="#f0f" stroke-width=".17"/>
<circle cx="261.4" cy="152.9" r=".32" fill="#f0f"/>
<circle cx="261.4" cy="152.9" r=".32" fill="none" stroke="#f0f" stroke-width=".17"/>
<text font-size="11.3" x="10.7" y="18.3">QEV2</text>
<g font-size="6.6">
<text x="10.7" y="31.9">Qseven 2.0 Evaluation Baseboard</text>
<text x="10.7" y="44.4">Rev. B.4</text>
</g>
<g font-size="5.7">
<text x="10.7" y="58">Content</text>
<text x="10.7" y="154.1">Variants</text>
</g>
<g font-size="2.8">
<text x="10.7" y="62.7">Page 1</text>
<text x="24.9" y="62.7">MAIN</text>
<text x="10.7" y="69.8">Page 3</text>
<text x="10.7" y="66.3">Page 2</text>
<text x="24.9" y="66.3">Block Diagram</text>
<text x="24.9" y="69.8">Qseven 2.0 Connector</text>
<text x="10.7" y="73.4">Page 4</text>
<text x="10.7" y="76.9">Page 5</text>
<text x="24.9" y="73.4">PCIe Clock Buffer</text>
<text x="24.9" y="76.9">PCIe x1 Slot 1-3 / USB OTG</text>
<text x="10.7" y="80.5">Page 6</text>
<text x="24.9" y="80.5">PCIe x1 Slot 0 / miniPCIe</text>
<text x="10.7" y="84">Page 7</text>
<text x="10.7" y="87.6">Page 8</text>
<text x="24.9" y="84">Ethernet / 2x USB 2.0</text>
<text x="24.9" y="87.6">USB ReDriver / 2x USB 3.0</text>
<text x="10.7" y="91.1">Page 9</text>
<text x="10.7" y="94.7">Page 10</text>
<text x="24.9" y="91.1">4x USB 2.0 / USB Setup</text>
<text x="24.9" y="94.7">PCIe x16 for GCA / COM 2</text>
<text x="10.7" y="98.3">Page 11</text>
<text x="10.7" y="101.8">Page 12</text>
<text x="24.9" y="98.3">LVDS (eDP)</text>
<text x="24.9" y="101.8">SATA / SDIO</text>
<text x="10.7" y="105.4">Page 13</text>
<text x="24.9" y="105.4">Audio Codec Card Slot</text>
<text x="10.7" y="108.9">Page 14</text>
<text x="10.7" y="112.5">Page 15</text>
<text x="24.9" y="108.9">HDA Codec</text>
<text x="24.9" y="112.5">Super IO / COM 0-1</text>
<text x="10.7" y="116">Page 16</text>
<text x="10.7" y="119.6">Page 17</text>
<text x="24.9" y="116">LPC (GPIO) / I2C EEPROM / SPI / CAN</text>
<text x="24.9" y="119.6">POST display</text>
<text x="10.7" y="123.1">Page 18</text>
<text x="24.9" y="123.1">BATT / SPKR / Feature / FAN</text>
<text x="10.7" y="126.7">Page 19</text>
<text x="10.7" y="130.3">Page 20</text>
<text x="24.9" y="126.7">SVR +V5S, +V3.3S</text>
<text x="24.9" y="130.3">+V5A / SVR +V3.3A / Power LEDs</text>
<text x="10.7" y="137.4">Page 22</text>
<text x="10.7" y="133.8">Page 21</text>
<text x="24.9" y="137.4">Revision History</text>
<text x="24.9" y="133.8">ATX / DC Power Input</text>
<text x="10.7" y="160.5">Base</text>
<text x="24.9" y="160.5">Components used on all options</text>
</g>
<g font-size="2.1" fill="#f00">
<text x="145.8" y="126.1">NA</text>
<text x="160.1" y="126.1">NA</text>
<text x="136.9" y="143.9">H1-H8 NA</text>
</g>
<g font-size="1.9">
<text x="142.3" y="76.2">for Qseven module assembly</text>
<text x="142.3" y="79.8">#57000002</text>
<text x="142.3" y="83.3">#53000001</text>
<text x="156.5" y="79.8">MQ7ALUBAR4H, Qseven aluminum bar, 4x M2.5, 70mmx5mmx5mm</text>
<text x="156.5" y="83.3">4x Machine Screw M2.5x5mm, pan head, philips, DIN7985/ISO7045</text>
<text x="142.3" y="86.9">#52500001</text>
<text x="156.5" y="86.9">4x Flat Washer dia. 2.7mm, thickness 0.5mm</text>
<text x="142.3" y="94">firmware</text>
<text x="142.3" y="97.5">#63000025</text>
<text x="156.5" y="97.5">QEVAP001 (to be programmed to U32)</text>
<text x="140.5" y="111.8">uQseven</text>
<text x="174.3" y="111.8">Label / Packaging</text>
<text x="261.4" y="170.6">Qseven PCB</text>
<text x="261.4" y="172.6">cooling plane</text>
<text x="261.4" y="168.7">Place close to</text>
</g>
<g font-size="1.6" fill="#000080">
<text x="154.2" y="50.5">P25</text>
<text x="195.1" y="50.5">P26</text>
<text x="154.4" y="59.1">007003 - conga-QEVAL/Qseven 2.0</text>
<text x="195.3" y="59.1">PQEV2LB0</text>
<text x="140.5" y="117">M24</text>
<text x="154.7" y="117">M25</text>
<text x="182.6" y="119.8">P24</text>
<text x="196.8" y="119.8">P22</text>
<text x="214.6" y="119.8">P23</text>
<text x="181.4" y="129.5">ML0002</text>
<text x="195.6" y="129.5">MESDLABEL74x37</text>
<text x="213.4" y="129.5">MESDBAG356x457</text>
<text x="140.5" y="133">Mounting Hole PR240D106</text>
<text x="140.5" y="134.8">Mounting Hole PR240D106</text>
<text x="140.5" y="147.2">H1</text>
<text x="140.5" y="149">H4P8I8-NBS</text>
<text x="158.3" y="147.2">H2</text>
<text x="158.3" y="149">H4P8I8-NBS</text>
<text x="176.1" y="147.2">H3</text>
<text x="176.1" y="149">H4P8I8-NBS</text>
<text x="193.8" y="147.2">H4</text>
<text x="193.8" y="149">H4P8I8-NBS</text>
<text x="211.6" y="147.2">H5</text>
<text x="211.6" y="149">H4P8I8-NBS</text>
<text x="229.4" y="147.2">H6</text>
<text x="229.4" y="149">H4P8I8-NBS</text>
<text x="247.2" y="147.2">H7</text>
<text x="247.2" y="149">H4P8I8-NBS</text>
<text x="265" y="147.2">H8</text>
<text x="265" y="149">H4P8I8-NBS</text>
<text x="140.5" y="181">M16</text>
<text x="140.5" y="182.8">GND-PROBE</text>
<text x="152.9" y="181">M17</text>
<text x="152.9" y="182.8">GND-PROBE</text>
<text x="165.4" y="181">M18</text>
<text x="165.4" y="182.8">GND-PROBE</text>
<text x="177.8" y="181">M19</text>
<text x="177.8" y="182.8">GND-PROBE</text>
<text x="190.3" y="181">M26</text>
<text x="190.3" y="182.8">GND-PROBE</text>
<text x="202.7" y="181">M33</text>
<text x="202.7" y="182.8">GND-PROBE</text>
</g>
<g font-size="1.6">
<text x="143.7" y="126.6" transform="rotate(-90 143.7 126.6)">1</text>
<text x="157.9" y="126.6" transform="rotate(-90 157.9 126.6)">1</text>
<text x="138.4" y="150.7">2</text>
<text x="138.4" y="152.5">3</text>
<text x="138.4" y="154.3">4</text>
<text x="148.8" y="154.3">7</text>
<text x="148.8" y="152.5">8</text>
<text x="148.8" y="150.7">9</text>
<text x="156.2" y="150.7">2</text>
<text x="156.2" y="152.5">3</text>
<text x="156.2" y="154.3">4</text>
<text x="166.6" y="154.3">7</text>
<text x="166.6" y="152.5">8</text>
<text x="166.6" y="150.7">9</text>
<text x="173.9" y="150.7">2</text>
<text x="173.9" y="152.5">3</text>
<text x="173.9" y="154.3">4</text>
<text x="184.4" y="154.3">7</text>
<text x="184.4" y="152.5">8</text>
<text x="184.4" y="150.7">9</text>
<text x="191.7" y="150.7">2</text>
<text x="191.7" y="152.5">3</text>
<text x="191.7" y="154.3">4</text>
<text x="202.2" y="154.3">7</text>
<text x="202.2" y="152.5">8</text>
<text x="202.2" y="150.7">9</text>
<text x="209.5" y="150.7">2</text>
<text x="209.5" y="152.5">3</text>
<text x="209.5" y="154.3">4</text>
<text x="220" y="154.3">7</text>
<text x="220" y="152.5">8</text>
<text x="220" y="150.7">9</text>
<text x="227.3" y="150.7">2</text>
<text x="227.3" y="152.5">3</text>
<text x="227.3" y="154.3">4</text>
<text x="237.7" y="154.3">7</text>
<text x="237.7" y="152.5">8</text>
<text x="237.7" y="150.7">9</text>
<text x="245.1" y="150.7">2</text>
<text x="245.1" y="152.5">3</text>
<text x="245.1" y="154.3">4</text>
<text x="255.5" y="154.3">7</text>
<text x="255.5" y="152.5">8</text>
<text x="255.5" y="150.7">9</text>
<text x="262.8" y="150.7">2</text>
<text x="262.8" y="152.5">3</text>
<text x="262.8" y="154.3">4</text>
<text x="273.3" y="154.3">7</text>
<text x="273.3" y="152.5">8</text>
<text x="273.3" y="150.7">9</text>
<text x="138.4" y="156.1">5</text>
<text x="143.7" y="160.4" transform="rotate(-90 143.7 160.4)">1</text>
<text x="148.8" y="156.1">6</text>
<text x="156.2" y="156.1">5</text>
<text x="161.5" y="160.4" transform="rotate(-90 161.5 160.4)">1</text>
<text x="166.6" y="156.1">6</text>
<text x="173.9" y="156.1">5</text>
<text x="179.2" y="160.4" transform="rotate(-90 179.2 160.4)">1</text>
<text x="184.4" y="156.1">6</text>
<text x="191.7" y="156.1">5</text>
<text x="197" y="160.4" transform="rotate(-90 197 160.4)">1</text>
<text x="202.2" y="156.1">6</text>
<text x="209.5" y="156.1">5</text>
<text x="214.8" y="160.4" transform="rotate(-90 214.8 160.4)">1</text>
<text x="220" y="156.1">6</text>
<text x="227.3" y="156.1">5</text>
<text x="232.6" y="160.4" transform="rotate(-90 232.6 160.4)">1</text>
<text x="237.7" y="156.1">6</text>
<text x="245.1" y="156.1">5</text>
<text x="250.4" y="160.4" transform="rotate(-90 250.4 160.4)">1</text>
<text x="255.5" y="156.1">6</text>
<text x="262.8" y="156.1">5</text>
<text x="268.1" y="160.4" transform="rotate(-90 268.1 160.4)">1</text>
<text x="273.3" y="156.1">6</text>
<text x="228.2" y="181.7">&lt;Variant Name&gt;</text>
<text x="230" y="186.2">Congatec AG</text>
<text x="230" y="188">Auwiesenstrasse 5</text>
<text x="230" y="189.7">D-94469 Deggendorf</text>
<text x="230" y="191.5">Germany</text>
<text x="143.7" y="192.4" transform="rotate(-90 143.7 192.4)">1</text>
<text x="156.1" y="192.4" transform="rotate(-90 156.1 192.4)">1</text>
<text x="168.6" y="192.4" transform="rotate(-90 168.6 192.4)">1</text>
<text x="181" y="192.4" transform="rotate(-90 181 192.4)">1</text>
<text x="193.5" y="192.4" transform="rotate(-90 193.5 192.4)">1</text>
<text x="205.9" y="192.4" transform="rotate(-90 205.9 192.4)">1</text>
<text x="228.7" y="195.1">Title</text>
<text x="235.3" y="196.8">MAIN</text>
<text x="228.5" y="200.4">Size</text>
<text x="230" y="202.2">A3</text>
<text x="235.3" y="200.4">Document Number</text>
<text x="235.3" y="202.9">QEV2</text>
<text x="276.7" y="200.4">Created</text>
<text x="278" y="202.2">LIKR</text>
<text x="287.2" y="200.4">Rev</text>
<text x="288.6" y="202.2">B.4</text>
<text x="228.5" y="205.7">Date:</text>
<text x="237.1" y="205.7">Monday, June 13, 2016</text>
<text x="264.1" y="205.7">Sheet</text>
<text x="272.6" y="205.7">1</text>
<text x="278" y="205.7">of</text>
<text x="283.3" y="205.7">22</text>
</g>
<g font-size="1.3">
<text x="30.8" y="1.3">5</text>
<text x="88.9" y="1.3">4</text>
<text x="146.9" y="1.3">3</text>
<text x="205" y="1.3">2</text>
<text x="263.1" y="1.3">1</text>
<text x=".5" y="28.4">D</text>
<text x="292.6" y="28.4">D</text>
<text x=".5" y="79.5">C</text>
<text x="292.6" y="79.5">C</text>
<text x=".5" y="130.6">B</text>
<text x="292.6" y="130.6">B</text>
<text x=".5" y="181.7">A</text>
<text x="292.6" y="181.7">A</text>
<text x="30.8" y="207.4">5</text>
<text x="88.9" y="207.4">4</text>
<text x="146.9" y="207.4">3</text>
<text x="205" y="207.4">2</text>
<text x="263.1" y="207.4">1</text>
</g>
</svg>
